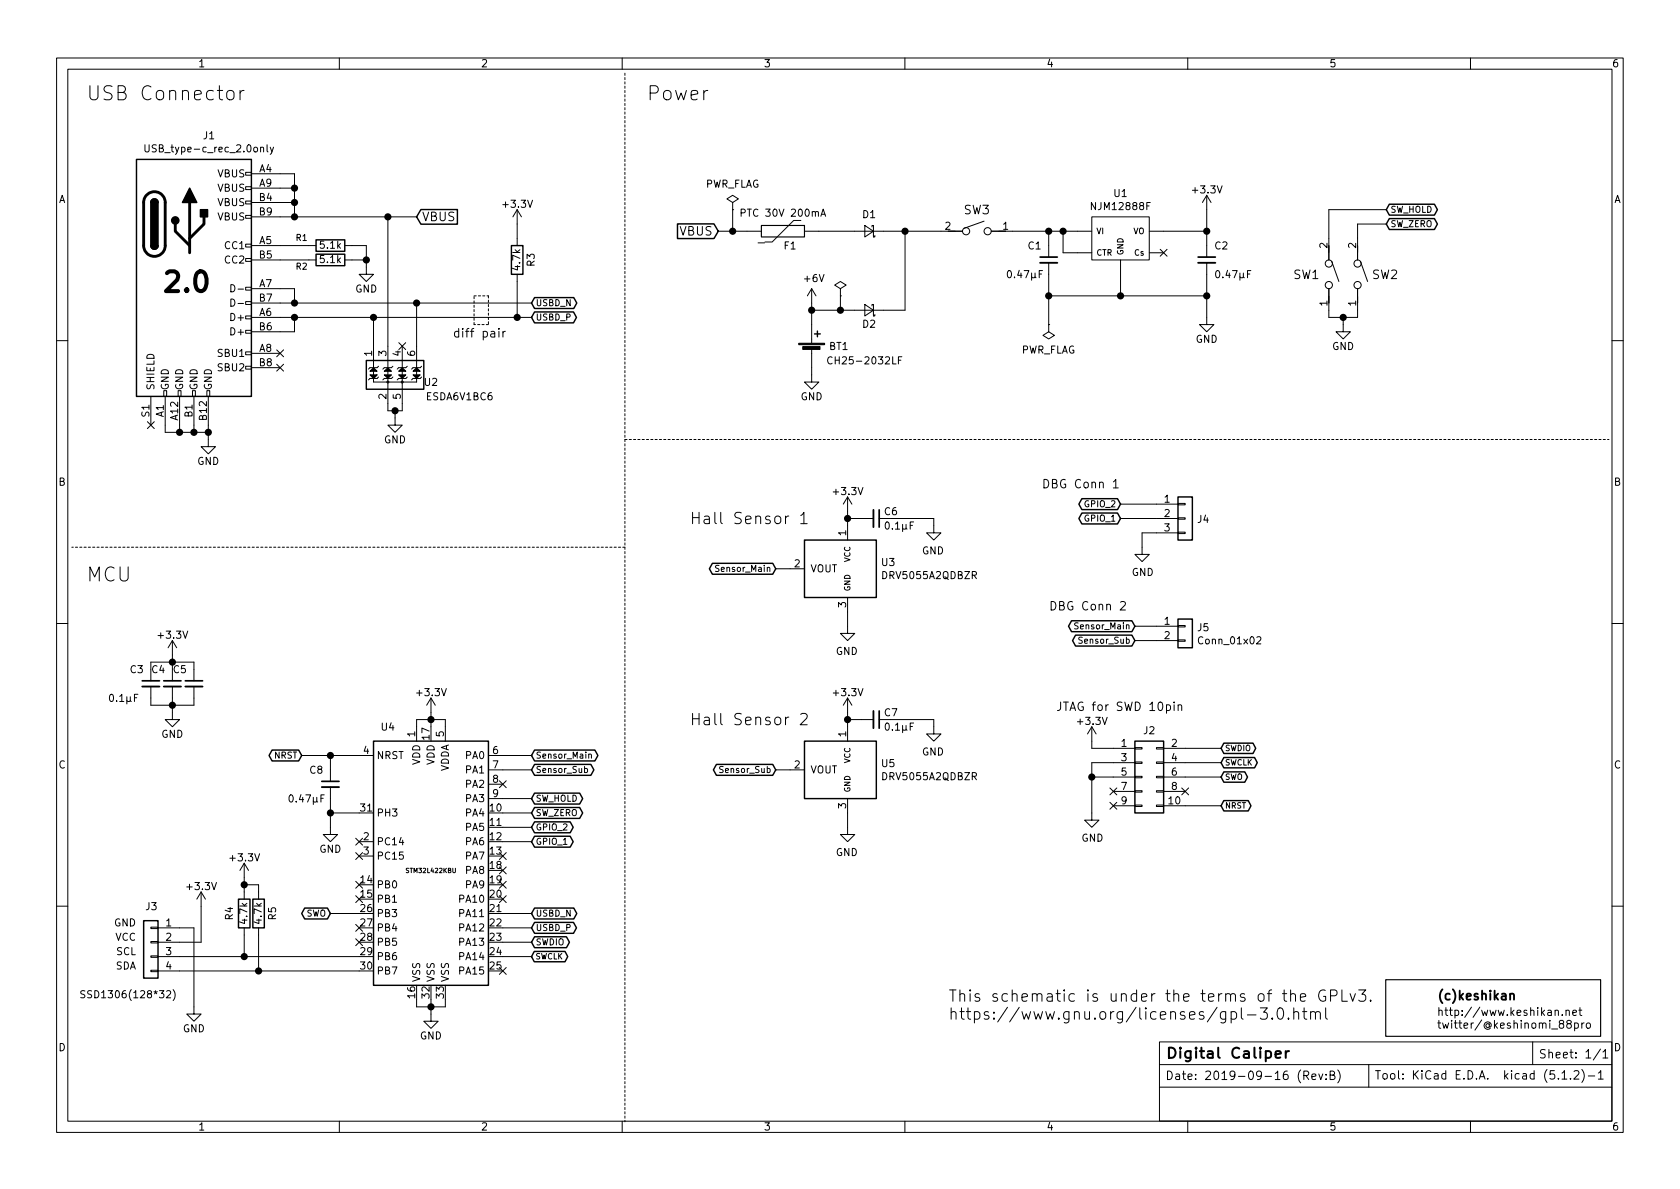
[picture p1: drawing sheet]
<svg xmlns="http://www.w3.org/2000/svg" width="297mm" height="210mm" viewBox="0 0 297 210" stroke-linecap="round" stroke-linejoin="round" font-family="sans-serif">
<g fill="none" stroke="#000" stroke-width=".18">
<path d="M10 10.3h277v189.9h-277zM12 12.2h273v186.1h-273zM40.3 16.1a.69 .69 0 0 1 1.1 .4v.7a.67 .67 0 0 1-.7 .5 .67 .67 0 0 1-.6-.5v-.7zM42.4 16v1.6M43.2 16a.63 .63 0 0 0-.8 .5M60 10.3v1.9M110 10.3v1.9M160 10.3v1.9M210 10.3v1.9M260 10.3v1.9M25.6 25.6v1l.3 .3 .3-.1 .2-.2v-1M43.4 38.1h1v.5h-1z"/>
<path d="M43.4 35.6h1v.5h-1zM43.4 33h1v.5h-1zM43.4 30.5h1v.5h-1zM44.4 30.7h7.7v7.6M44.4 33.3h7.7M44.4 35.8h7.7M44.4 38.3h29.3M47.2 25.6v1.1l.2 .2M47.8 26l.3 .9M48.4 26l-.4 1.2-.2 .1M68.6 38.3v34.3h2.5v-11.4M91.4 37.1l-.7 1.2"/>
<path d="M91.4 37.1v6.3M91.4 37.1l.8 1.2M129.5 35.8l1.1-.6-1.1-.7-1 .7 1 .6v1.3M129.5 37.1h.1M129.5 37.1v3.8M131 37.6h.6l.2-.2-.1-.3-.2-.1h-.5v1.2M141.6 39h-1.3l-3.8 3.8h-1.2M145.1 38.2l.4-1.2 .5 1.2M145.3 37.9h.5M152.9 39.9l1.5 1-1.5 1zM174 39.1l-3.6 1.3M193 38.3h10.2v7.7h-10.2z"/>
<path d="M213.4 34.5l-.8 1.3M213.4 34.5v11M213.4 34.5l.7 1.3M245.1 39.6h-5.1v6.4M245.1 37.1h-10.2v8.9M40.8 50.3a.64 .64 0 0 1 .7 .7 .64 .64 0 0 1-.7 .6zM40.8 52.9a.64 .64 0 0 1 .7 .6 .64 .64 0 0 1-.7 .6zM42.1 51.1h1M42.1 53.7h1M43.4 58.4h1v.5h-1zM43.4 55.9h1v.5h-1zM43.4 53.3h1v.5h-1z"/>
<path d="M43.4 50.8h1v.5h-1zM43.4 45.7h1v.5h-1zM43.4 43.2h1v.5h-1zM44.4 43.4h11.5M44.4 56.1h49.6M44.4 51h7.7v2.6M44.4 46h11.5M44.4 53.6h49.6M52.1 56.1v2.6h-7.7M61 43.4h3.8v5.1h1.2l-1.2 1.3-1.3-1.3h1.3M61 46h3.8M73.7 53.6v14h-7.7v-11.5"/>
<path d="M88.2 58.1v.1M88.2 58.6v1M88.9 58.6v1M89.4 58.6l-.5 .3M91.4 48.5v7.6M127 40.9h7.6M142.2 40.9h28M143.5 51l-.8 1.3M143.5 51v9.7M143.5 51l.8 1.3M148.6 51l1-.6-1-.6-1 .6 1 .6v1.3M148.6 52.3h.1"/>
<path d="M148.6 52.3v2.6M152.9 53.8l1.5 1.1-1.5 1zM154.2 40.1v-.2h.2v2h.3v-.2M154.2 54.1v-.3h.2v2.1h.3v-.3M160 40.9v14h-16.5M175.3 40.9h17.7M178.2 48l.2-.2a.67 .67 0 0 1 .5 .7 .67 .67 0 0 1-.5 .6l-.2-.2-.1-.3zM183.7 48.5h.4M184.3 47.8h-.6v1.3M185.4 57.4v1.3l1 .6-1 .6-1-.6 1-.6M185.4 57.4h.1M185.4 40.9v4.6"/>
<path d="M185.4 46.5v10.9M185.4 52.3h28M188 40.9v3.8h5M198.1 46v6.3M203.2 40.9h10.2M203.2 44.7h2.5M205.1 44.1l1.2 1.2M206.3 44.1l-1.2 1.2M213.4 46.5v10.9h1.2l-1.2 1.3-1.3-1.3h1.3M215.1 48l.1-.2a.67 .67 0 0 1 .5 .7 .67 .67 0 0 1-.5 .6l-.2-.2-.1-.3zM220.6 48.5h.4M221.2 47.8h-.6v1.3"/>
<path d="M234.9 51v5.1h5.1v-5.1M235.5 46.2l1.2 3.6M237.5 56.1v2.6h1.3l-1.3 1.2-1.3-1.2h1.3M240.5 46.2l1.3 3.6M10 60.2h2M26.1 74.6l1.2 1.2M26.7 70.1v5.1M27.3 74.6l-1.2 1.2M29 69.1h.5v1h-.5zM29.2 70.1v6.3h7.6M31.5 69.1h.5v1h-.5zM31.7 70.1v6.3"/>
<path d="M34 69.1h.5v1h-.5zM34.3 70.1v6.3M36.6 69.1h.5v1h-.5zM36.8 70.1v8.9h1.3l-1.3 1.3-1.2-1.3h1.2M43.4 64.8h1v.5h-1zM43.4 62.2h1v.5h-1zM44.4 62.5h5.1M44.4 65h5.1M48.9 61.9l1.2 1.2M48.9 64.4l1.2 1.2M50.1 61.9l-1.2 1.2M50.1 64.4l-1.2 1.2"/>
<path d="M66.7 66.3l-.7 .6M66.9 64.8l-.2 .2h-1.3l-.2 .3M66.9 66.7l-.2 .2h-1.3l-.2 .3M69.5 64.8l-.3 .2h-1.3l-.2 .3M69.5 66.7l-.3 .2h-1.3l-.2 .3M69.8 72.6v2.6h1.3l-1.3 1.2-1.2-1.2h1.2M70.5 60.6l1.2 1.2M71.7 60.6l-1.2 1.2M72 64.8l-.2 .2h-1.3l-.3 .3M72 66.7l-.2 .2h-1.3l-.3 .3M74.5 64.8l-.2 .2h-1.3l-.2 .3M74.5 66.7l-.2 .2h-1.3l-.2 .3"/>
<path d="M143.5 61.7v5.9h1.3l-1.3 1.2-1.3-1.2h1.3M147.1 63.2a.6 .6 0 0 0-.8 .4 .6 .6 0 0 0 .6 .8l.2-.2M158.9 63.7h.4M159.5 63.1h-.6v1.3M285 60.2h2M139.5 91.3l-.4 .1-.2 .2M141.6 91.2l.5-.6v2M141.6 92.6h1.1M149.9 87.9v7.6M149.9 87.9l-.8 1.2M149.9 87.9l.7 1.2M149.9 91.7h4.5"/>
<path d="M155.4 91.7h9.7v2.5h-1.3l1.3 1.3 1.3-1.3h-1.3M156.6 92.4l.2-.1a.69 .69 0 0 1 .4 .6 .69 .69 0 0 1-.4 .7l-.2-.3-.1-.2zM161.5 92.3h-.6v1.3M196.8 85.2l.5-.4v1.5M196.8 86.3h.9M198.1 91.7h10.2M198.1 89.1h10.2M208.3 94.1h1.2v.3h-1.2zM208.3 91.6h1.2v.2h-1.2zM208.3 89h1.2v.3h-1.2zM208.3 94.2h-6.4v3.8h1.3l-1.3 1.3-1.2-1.3h1.2M10 110.3h2"/>
<path d="M30.5 113.3v7.1M30.5 113.3l-.8 1.2M30.5 113.3l.7 1.2M127.1 100h-.4l-.2 .2 .1 .2 .5 .3v.3h-.6M137.2 100.6h5M149.9 105.7v6.3h-1.3l1.3 1.3 1.2-1.3h-1.2M190.6 110.2l-.4-.1-.2 .2 .1 .3 .5 .2v.3l-.6 .1M198.1 106.5l.6-.1 .2 .1 .1 .3-1 1.1h1M200.7 110.7h7.6M200.7 113.3h7.6M208.3 113.2h1.2v.2h-1.2zM208.3 110.6h1.2v.3h-1.2z"/>
<path d="M222.2 112.7l.5-.1 .2 .3v.3l-.8 .7h.8M285 110.3h2M19.5 122.9l.2-.1a.69 .69 0 0 1 .4 .6 .69 .69 0 0 1-.4 .6l-.3-.2v-.2zM24.4 122.8h-.6v1.2M26.7 120.4v-3.3h7.6v3.3M26.7 121.4v3.3h7.6v-3.3M30.5 121.4v5.8h1.2l-1.2 1.3-1.3-1.3h1.3M53.3 133.6h12.7M58.4 139.2v8.4h1.3l-1.3 1.2-1.3-1.2h1.3M58.4 133.6v4.6M73.7 131.1v-3.9h5v3.9M76.2 123.4l-.8 1.3"/>
<path d="M76.2 123.4v5.1M76.2 123.4l.8 1.3M86.4 133.6h7.6M86.4 136.1h7.6M86.4 138.7h2.5M88.3 138.1l1.2 1.2M89.5 138.1l-1.2 1.2M103.4 135.9h.3l.2 .2-.1 .5h-.4M104.1 133.4h.4l.1 .7M104.1 133.3v.8M137.2 136.1h5M141.6 126.3l.3-.1h.4l.3 .1 .1 .4-.1 .3-1.1 1.2h1.2"/>
<path d="M149.9 123.4v7.7M149.9 127.2h4.5M149.9 123.4l-.8 1.3M149.9 123.4l.7 1.3M155.4 127.2h9.7v2.6h-1.3l1.3 1.3 1.3-1.3h-1.3M156.6 128l.2-.1a.69 .69 0 0 1 .4 .6 .69 .69 0 0 1-.4 .6l-.2-.2-.1-.3zM161.5 127.9h-.6v1.2M193 128.5v3.8h7.7M193 137.4h7.7M193 128.5l.8 1.3M193 128.5l-.7 1.3M196.2 139.3l1.3 1.3"/>
<path d="M196.8 139.9h3.9M197.5 139.3l-1.3 1.3M200.7 139.8h1.2v.3h-1.2zM200.7 137.3h1.2v.2h-1.2zM200.7 134.7h1.2v.3h-1.2zM200.7 132.2h1.2v.3h-1.2zM200.7 134.9h-7.7v10.1h1.3l-1.3 1.3-1.2-1.3h1.2M204.5 139.8h1.2v.3h-1.2zM204.5 137.3h1.2v.2h-1.2zM204.5 134.7h1.2v.3h-1.2zM204.5 132.2h1.2v.3h-1.2zM205.7 134.9h10.2"/>
<path d="M205.7 137.4h10.2M205.7 132.3h10.2M205.7 139.9h3.8M206.2 124.7l.5-.1 .3 .3v.4l-.2 .3h-.6M207.6 124.1v.2M207.6 124.6v1M208.3 124.8l.2-.2 .4 .1v.9M208.3 124.6v1M208.9 139.3l1.3 1.3M210.2 139.3l-1.3 1.3M35.6 157.7v8.9h-7.7M35.6 157.7l-.8 1.3"/>
<path d="M35.6 157.7l.7 1.3M43.2 152.6v6.4M43.2 156.5h2.5v2.5M43.2 152.6l-.8 1.3M43.2 152.6l.7 1.3M51.3 140.6h.1a.67 .67 0 0 1 .5 .6 .67 .67 0 0 1-.5 .6 .83 .83 0 0 1-.1-1.2zM56.7 141.2h.4M57.3 140.6h-.6v1.2M58.4 143.8h5.1M62.9 148.2l1.2 1.2M62.9 150.8l1.2 1.2M62.9 155.8l1.2 1.3"/>
<path d="M62.9 158.4l1.2 1.2M63.5 148.8h2.5M63.5 151.4h2.5M64.1 148.2l-1.2 1.2M64.1 150.8l-1.2 1.2M64.1 155.8l-1.2 1.3M64.1 158.4l-1.2 1.2M86.4 141.2h7.6M88.3 158.4l1.2 1.2M88.3 155.8l1.2 1.3M88.3 153.3l1.2 1.2M88.3 150.8l1.2 1.2"/>
<path d="M88.9 148.8h5.1M88.9 143.8h5.1M88.9 146.3h5.1M89.5 158.4l-1.2 1.2M89.5 155.8l-1.2 1.3M89.5 153.3l-1.2 1.2M89.5 150.8l-1.2 1.2M149.9 141.2v6.4h-1.3l1.3 1.2 1.2-1.2h-1.2M196.2 141.9l1.3 1.2M196.8 142.5h3.9M197.5 141.9l-1.3 1.2M200.7 142.4h1.2v.2h-1.2z"/>
<path d="M204.5 142.4h1.2v.2h-1.2zM205.7 142.5h10.2M10 160.2h2M26.7 171.6h1.2v.2h-1.2zM26.7 169h1.2v.3h-1.2zM26.7 166.5h1.2v.2h-1.2zM26.7 164h1.2v.2h-1.2zM27.9 164.1h6.4v15.2h1.3l-1.3 1.3-1.3-1.3h1.3M27.9 169.2h35.6M27.9 171.7h35.6M28.2 175.2h.8l-.5 .5 .4 .1 .1 .4-.3 .2-.5-.1M29.5 175.3l.4-.1 .3 .3-.1 .2-.7 .7h.8"/>
<path d="M30.6 175a1.47 1.47 0 0 1 0 1.9M43.2 164.1v5.1M45.7 164.1v7.6M58.4 161.5h5.1M62.9 163.5l1.2 1.2M62.9 166l1.2 1.2M64.1 163.5l-1.2 1.2M64.1 166l-1.2 1.2M73.7 176.8v1.2h5v-1.2M76.2 176.8v3.8h1.3l-1.3 1.3-1.3-1.3h1.3M88.3 171.1l1.2 1.2M88.9 164.1h5.1"/>
<path d="M88.9 166.6h5.1M88.9 169.2h5.1M88.9 161.5h5.1M89.5 171.1l-1.2 1.2M219.5 178.2v1.7l.3 .3M220.5 179.5h1.6M222.8 178.2h1.3l-.7 .8a.53 .53 0 0 1 .7 .4v.5l-.2 .2-.8 .1-.3-.2M226 178.4a.49 .49 0 0 1 .5-.2 .49 .49 0 0 1 .3 .4 1.04 1.04 0 0 1-.5 1.6 1.25 1.25 0 0 1-.3-1.8zM228.2 175.9a.49 .49 0 0 1 .9 .1v1.1M228.2 175.1v2M228.8 179.1a.5 .5 0 0 1 .8 .1v1M228.8 178.2v2"/>
<path d="M229.9 176.4l1-.2-.1-.4-.6-.1-.3 .3 .1 1 .2 .1 .6-.1M230.3 178.9h.8M230.6 178.2v1.7l.1 .2 .4 .1M231.7 179.1a.52 .52 0 0 1 .8-.1l.1 1.2M231.7 178.9v1.3M232.6 179.2l.1-.2a.48 .48 0 0 1 .8 .2v1M234.3 175.2a.83 .83 0 0 0-.9 .1 .83 .83 0 0 0-.3 .9 .75 .75 0 0 0 .4 .8 .75 .75 0 0 0 .9-.1v-.7h-.4M234.4 178.2v1.7l.3 .3M235.3 176.1h.7a.54 .54 0 0 0 .4-.5 .54 .54 0 0 0-.4-.5h-.7v2M237.3 175.1v2h.9M238.7 175.7l.5 1.4 .4-1.4M240.2 175.1h1.3l-.7 .7a.59 .59 0 0 1 .7 .4v.5l-.4 .4h-.6l-.3-.2"/>
<path d="M242.3 176.9v.2l-.1-.1 .1-.1v.2M254.4 178.8l.2-.2 .3 .1 .1 .9M254.4 178.2v1.4M255.5 178.6h.5M255.7 178.2v1.2l.3 .2M256.3 178.6h.5M256.5 178.2v1.2l.3 .2M257.3 178.7l.4-.1 .2 .3v.5l-.2 .2-.4-.1M257.3 178.6v1.4M258.5 179.4v.2M258.5 178.7v.1M260.2 178.1l-1.2 1.8"/>
<path d="M261.6 178.1l-1.1 1.8M262 178.6l.3 1 .2-.7 .3 .7 .2-1M263.4 178.6l.3 1 .3-.7 .2 .7 .3-1M264.9 178.6l.3 1 .2-.7 .3 .7 .3-1M266.5 179.4v.2M267.2 178.2v1.4M267.3 179l.4 .6M267.7 178.6l-.5 .6M268.2 179.1l.7-.1-.1-.3-.4-.1-.2 .2 .1 .7h.5M270 178.7l-.4-.1-.2 .2 .1 .2 .5 .2v.3h-.6M270.6 178.8l.1-.1a.32 .32 0 0 1 .5 .1v.8M270.6 178.2v1.4"/>
<path d="M271.9 178.2v.1M271.9 178.6v1M272.6 178.2v1.4M272.7 179l.4 .6M273.1 178.6l-.5 .6M273.7 178.7h.5l.1 .9M274.3 179h-.5l-.2 .2 .2 .4 .5-.1M275 178.8l.2-.2 .3 .1v.9M275 178.6v1M276.2 179.4v.2M276.9 178.8l.2-.2 .3 .1 .1 .9M276.9 178.6v1"/>
<path d="M278.1 179.1l.6-.1v-.3l-.4-.1-.2 .2 .1 .7h.5M279.1 178.6h.6M279.3 178.2v1.2l.4 .2M285 160.2h2M60 198.3v1.9M110 198.3v1.9M160 198.3v1.9M205 184.2h80v14h-80zM205 188.3h80M205 192.2h80M210 198.3v1.9M224.9 180l.1 .1-.1 .1-.1-.1 .1-.1v.2"/>
<path d="M227.8 180l.1 .1-.1 .1-.1-.1 .1-.1v.2M230.5 190.2l.7-.1 .2-.2-.1-.3-.2-.2h-.6v1.5M230.9 190.2l.5 .7M232 190.4l.7-.1-.1-.3-.4-.1-.2 .2v.7h.6M233.2 189.9l.3 1 .4-1M234.5 190.8v.1M234.5 190v.1M235.2 190.1l.7-.1 .1-.3-.2-.2-.6-.1v1.5h.5l.3-.3a.41 .41 0 0 0-.3-.5M236.5 189.2a1.71 1.71 0 0 1 0 2.3M242 188.3v3.9M254.2 180.9h.5M254.4 180.4v1.2l.3 .2"/>
<path d="M255.1 180.9l.2 .9 .3-.6 .3 .6 .2-.9M256.7 180.4v.2M256.7 180.9v.9M257.1 180.9h.6M257.3 180.4v1.2l.4 .2M257.9 180.9h.5M258.1 180.4v1.2l.3 .2M258.9 181.4l.6-.2v-.2l-.4-.1-.2 .2v.7h.6M260 198.3v1.9M260.1 180.9v.9M260.5 180.9l-.3 .1-.1 .2M262 180.4l-1.2 1.8"/>
<path d="M263.3 181.2a.34 .34 0 0 0-.5-.1 .34 .34 0 0 0 0 .5 .34 .34 0 0 0 .5 0M263.3 181v.6h.1a.58 .58 0 0 0-.1-.9 .58 .58 0 0 0-.8 .4 .65 .65 0 0 0 .2 .8 .65 .65 0 0 0 .8-.1M264.2 180.4v1.4M264.4 181.3l.4 .5M264.8 180.9l-.6 .5M265.3 181.4l.7-.2-.1-.2-.4-.1-.2 .2 .1 .7h.5M267 181l-.3-.1-.2 .2 .1 .2 .4 .1v.4h-.5M267.7 181l.2-.1 .3 .1 .1 .8M267.7 180.4v1.4M269 180.4v.2M269 180.9v.9M269.6 181l.2-.1 .4 .1v.8"/>
<path d="M269.6 180.9v.9M270.9 181l.2-.1 .4 .1v.7l-.2 .1-.4-.1zM271 184.2v4.1M272.2 181l.2-.1 .3 .1v.8M272.2 180.9v.9M272.7 181.1l.2-.2 .4 .1 .1 .8M274 180.4v.2M274 180.9v.9M274.3 182h1.1M275.5 190.7v.1M275.9 181l-.2-.1v-.3l.2-.2 .5 .2v.3l-.5 .1-.2 .3v.4l.2 .1 .5-.1 .1-.4-.3-.3M276.2 189.8l.4-.5v1.5"/>
<path d="M276.2 190.8h.8M277.3 181l-.3-.2 .3-.4 .4 .2 .1 .2-.1 .2a.49 .49 0 0 0-.6 .2 .49 .49 0 0 0 0 .6h.4l.2-.1 .1-.4-.3-.3M277.7 190.7v.1M278.3 189.5l.2-.2h.4l.3 .5-.9 1h.9M278.4 181l.4-.1 .3 .3-.1 .5-.2 .1h-.4M278.4 180.9v1.4M279.7 189.1a1.71 1.71 0 0 1 0 2.3M279.7 180.9v.9M280.1 180.9l-.4 .1v.2M280.5 181l.2-.1 .4 .1 .1 .6-.1 .2h-.4l-.2-.1zM280.8 190.3h1.2M282.6 189.8l.4-.5v1.5"/>
<path d="M282.6 190.8h.9M283 185.5l-1.3 1.9M283.4 186l.4-.4v1.5M283.4 187.1h.9"/>
<circle cx="170.8" cy="40.9" r=".63"/>
<circle cx="174.6" cy="40.9" r=".63"/>
<circle cx="234.9" cy="50.4" r=".63"/>
<circle cx="234.9" cy="46.6" r=".63"/>
<circle cx="240" cy="50.4" r=".63"/>
<circle cx="240" cy="46.6" r=".63"/>
<circle cx="68.6" cy="67.6" r=".18"/>
<circle cx="71.1" cy="67.6" r=".18"/>
</g>
<path d="M134.6 39.9h7.6v2h-7.6zM245 173.2h38v10.1h-38z" fill="none" stroke="#000" stroke-width=".2"/>
<path d="M183.9 46.5h3M211.8 46.5h3.1M154.4 90.2v3M25.1 121.4h3.1M29 121.4h3M32.8 121.4h3M56.9 139.2h3M154.4 125.7v3.1M267 175.9l.2-.2 .4 .1 .1 1M267 175.7v1.1" fill="none" stroke="#000" stroke-width=".33"/>
<path d="M225.5 186.5l1-.2-.1-.4h-.6l-.3 .2 .1 .9h.8M227.3 185.9v1.2M227.9 185.9h-.4l-.2 .3" fill="none" stroke="#000" stroke-width=".36"/>
<g fill="none" stroke="#000" stroke-width=".25">
<path d="M24.1 28.2h20.3v41.9h-20.3zM26.7 35.8a.63 .63 0 0 1 .6-.6 .63 .63 0 0 1 .6 .6M74.4 37.1h6.5v2.5h-6.5l-.7-1.3zM119.8 39.6h6.4l.8 1.3-.8 1.3h-6.4zM245.6 36.1h8l.6 1-.6 .9h-8l-.5-.9zM245.6 38.7h8l.6 .9-.6 1h-8l-.5-1zM26.7 43.4a.63 .63 0 0 0 .6 .7 .63 .63 0 0 0 .6-.7M55.9 45h5.1v2h-5.1zM55.9 42.4h5.1v2h-5.1zM90.4 43.4h2.1v5.1h-2.1zM94.5 52.6h6.9l.6 1-.6 1h-6.9l-.5-1zM94.5 55.2h6.9l.5 .9-.5 1h-6.9l-.5-1z"/>
<path d="M144 59h1M144.5 58.5v1.1M64.8 63.7h10.1v5.1h-10.1zM126 99.6h10.6l.6 1-.6 .9h-10.6l-.6-.9zM142.2 95.5h12.7v10.2h-12.7zM191.3 90.7h6.3l.5 1-.5 1h-6.3l-.5-1zM191.3 88.2h6.3l.5 .9-.5 1h-6.3l-.5-1zM208.3 87.9h2.5v7.6h-2.5zM189.5 109.8h10.6l.6 .9-.6 1h-10.6l-.6-1zM190.2 112.3h9.9l.6 1-.6 .9h-9.9l-.6-.9zM208.3 109.5h2.5v5h-2.5zM48.1 132.6h4.7l.5 1-.5 1h-4.7l-.5-1z"/>
<path d="M66 131.1h20.4v43.1h-20.4zM94.5 132.6h10.7l.5 1-.5 1h-10.7l-.5-1zM94.5 135.2h10l.5 .9-.5 1h-10l-.5-1zM126.7 135.2h9.9l.6 .9-.6 1h-9.9l-.6-1zM142.2 131.1h12.7v10.1h-12.7zM200.7 131.1h5v12.7h-5zM216.4 134h5.4l.5 .9-.5 .9h-5.4l-.5-.9zM216.4 131.4h5.1l.5 .9-.5 .9h-5.1l-.5-.9zM216.4 136.5h3.7l.5 .9-.5 .9h-3.7l-.5-.9zM42.2 159h2v5.1h-2zM44.7 159h2v5.1h-2zM94.5 140.3h8l.5 .9-.5 1h-8l-.5-1z"/>
<path d="M94.5 142.8h8l.5 1-.5 .9h-8l-.5-.9zM94.5 147.9h6.3l.5 .9-.5 1h-6.3l-.5-1zM94.5 145.3h6.3l.5 1-.5 1h-6.3l-.5-1zM216.4 141.6h4.3l.5 .9-.5 .9h-4.3l-.5-.9zM25.4 162.8h2.5v10.2h-2.5zM53.9 160.6h4l.5 .9-.5 1h-4l-.6-1zM94.5 168.2h5.4l.5 1-.5 .9h-5.4l-.5-.9zM94.5 165.7h5.7l.5 .9-.5 1h-5.7l-.5-1zM94.5 160.6h6.9l.6 .9-.6 1h-6.9l-.5-1zM94.5 163.1h6.9l.5 1-.5 .9h-6.9l-.5-.9z"/>
</g>
<g fill="#000" stroke="#000" stroke-width=".25">
<path d="M26.8 35.4a.63 .63 0 0 1 .8-.2 .63 .63 0 0 1 .3 .6h-1.2zM33.5 33.3l1.3 2.5h-2.5zM35.4 37.1h1.3v1.2h-1.3zM26.7 43.4h1.2a.63 .63 0 0 1-.6 .7 .63 .63 0 0 1-.6-.7zM26.7 35.8h1.2v7.6h-1.2z"/>
<circle cx="31" cy="39" r=".63"/>
<circle cx="52.1" cy="33.3" r=".51"/>
<circle cx="52.1" cy="35.8" r=".51"/>
<circle cx="52.1" cy="38.3" r=".51"/>
<circle cx="68.6" cy="38.3" r=".51"/>
<circle cx="52.1" cy="53.6" r=".51"/>
<circle cx="52.1" cy="56.1" r=".51"/>
<circle cx="64.8" cy="46" r=".51"/>
<circle cx="66" cy="56.1" r=".51"/>
<circle cx="73.7" cy="53.6" r=".51"/>
<circle cx="91.4" cy="56.1" r=".51"/>
<circle cx="129.5" cy="40.9" r=".51"/>
<circle cx="143.5" cy="54.9" r=".51"/>
<circle cx="148.6" cy="54.9" r=".51"/>
<circle cx="160" cy="40.9" r=".51"/>
<circle cx="185.4" cy="52.3" r=".51"/>
<circle cx="185.4" cy="40.9" r=".51"/>
<circle cx="188" cy="40.9" r=".51"/>
<circle cx="198.1" cy="52.3" r=".51"/>
<circle cx="213.4" cy="52.3" r=".51"/>
<circle cx="213.4" cy="40.9" r=".51"/>
<circle cx="237.5" cy="56.1" r=".51"/>
<circle cx="31.8" cy="76.4" r=".51"/>
<circle cx="34.3" cy="76.4" r=".51"/>
<circle cx="36.8" cy="76.4" r=".51"/>
<circle cx="69.9" cy="72.6" r=".51"/>
<circle cx="149.9" cy="91.7" r=".51"/>
<circle cx="30.5" cy="117.1" r=".51"/>
<circle cx="30.5" cy="124.7" r=".51"/>
<circle cx="58.4" cy="133.6" r=".51"/>
<circle cx="76.2" cy="127.2" r=".51"/>
<circle cx="149.9" cy="127.2" r=".51"/>
<circle cx="193" cy="137.4" r=".51"/>
<circle cx="43.2" cy="156.5" r=".51"/>
<circle cx="58.4" cy="143.8" r=".51"/>
<circle cx="43.2" cy="169.2" r=".51"/>
<circle cx="45.7" cy="171.7" r=".51"/>
<circle cx="76.2" cy="178" r=".51"/>
</g>
<path d="M183.9 45.5h3M211.8 45.5h3.1M155.4 90.2v3M25.1 120.4h3.1M29 120.4h3M32.8 120.4h3M56.9 138.2h3M155.4 125.7v3.1" fill="none" stroke="#000" stroke-width=".3"/>
<path d="M110.5 12.9v185.5M83.8 52.3h2.6M83.8 57.4v-5.1M86.4 52.3v5.1M110.5 77.7h174M110.5 96.8h-97.8" fill="none" stroke="#000" stroke-width=".18" stroke-dasharray=".4 .4"/>
<path d="M25.8 34.6a1.9 1.9 0 0 1 2.2-.6 1.9 1.9 0 0 1 1.2 1.8v7.6a1.9 1.9 0 0 1-1.9 1.9 1.9 1.9 0 0 1-1.9-1.9v-7.7l.1-.6zM31 39.6v1.3l2.5 2.5M33.5 35.8v8.9M36.1 38.3v1.3l-2.6 2.6" fill="none" stroke="#000" stroke-width=".51"/>
<path d="M65.4 65.7l.6-.7 .7 .7zM65.4 66.3h1.3l-.7 .6zM68.6 65l.6 .7h-1.3zM67.9 66.3h1.3l-.6 .6zM70.5 66.3h1.3l-.7 .6zM70.5 65.7l.6-.7 .7 .7zM73 65.7l.7-.7 .6 .7zM73 66.3h1.3l-.6 .6zM141.2 60.7h4.6v.3h-4.6zM141.9 61.3h3.1v.5h-3.1z" fill="#000" stroke="#000" stroke-width=".18"/>
<text font-size="4.9" x="29.6" y="51.7">2.0</text>
<g font-size="3.5">
<text x="15.2" y="17.8">USB Connector</text>
<text x="114.3" y="17.8">Power</text>
<text x="15.2" y="102.9">MCU</text>
</g>
<g font-size="2.8">
<text x="121.9" y="92.7">Hall Sensor 1</text>
<text x="121.9" y="128.3">Hall Sensor 2</text>
<text x="167.6" y="177.2">This schematic is under the terms of the GPLv3.</text>
<text x="167.6" y="180.3">https://www.gnu.org/licenses/gpl-3.0.html</text>
</g>
<text font-size="2.5" x="206" y="187.2">Digital Caliper</text>
<text font-size="2.2" x="254" y="176.9">(c)keshikan</text>
<g font-size="2.1">
<text x="74.6" y="39.1">VBUS</text>
<text x="120.2" y="41.7">VBUS</text>
<text x="170.4" y="37.9">SW3</text>
<text x="134.3" y="43.6">-</text>
<text x="228.7" y="49.3">SW1</text>
<text x="242.6" y="49.3">SW2</text>
<text x="80" y="59.7">diff pair</text>
<text x="184.1" y="86.4">DBG Conn 1</text>
<text x="185.4" y="107.9">DBG Conn 2</text>
<text x="186.7" y="125.7">JTAG for SWD 10pin</text>
<text x="206" y="191">Date: 2019-09-16 (Rev:B)</text>
<text x="243" y="190.9">Tool: KiCad E.D.A. kicad (5.1.2)-1</text>
<text x="272" y="187.2">Sheet: 1/1</text>
</g>
<g font-size="1.8">
<text x="35" y="11.9">1</text>
<text x="85" y="11.9">2</text>
<text x="135" y="11.9">3</text>
<text x="185" y="11.9">4</text>
<text x="235" y="11.9">5</text>
<text x="285" y="11.9">6</text>
<text x="26.6" y="26.9">USB_type-c_rec_2.0only</text>
<text x="36" y="24.6">J1</text>
<text x="10.4" y="35.9">A</text>
<text x="38.5" y="31.4">VBUS</text>
<text x="38.5" y="33.9">VBUS</text>
<text x="45.9" y="30.5">A4</text>
<text x="45.9" y="33">A9</text>
<text x="45.9" y="35.6">B4</text>
<text x="124.6" y="33.2">PWR_FLAG</text>
<text x="197" y="34.8">U1</text>
<text x="211" y="34.2">+3.3V</text>
<text x="285.4" y="35.9">A</text>
<text x="38.5" y="36.4">VBUS</text>
<text x="38.5" y="39">VBUS</text>
<text x="45.9" y="38.1">B9</text>
<text x="89.1" y="36.7">+3.3V</text>
<text x="131.7" y="38.3">PTC 30V 200mA</text>
<text x="152.6" y="38.6">D1</text>
<text x="167.1" y="40.6">2</text>
<text x="177.3" y="40.6">1</text>
<text x="193.3" y="37.2">NJM12888F</text>
<text x="39.9" y="44.1">CC1</text>
<text x="39.9" y="46.6">CC2</text>
<text x="45.9" y="43.2">A5</text>
<text x="45.9" y="45.7">B5</text>
<text x="56.7" y="46.5">5.1k</text>
<text x="56.7" y="44">5.1k</text>
<text x="92" y="47.7" transform="rotate(-90 92 47.7)">4.7k</text>
<text x="94.5" y="47.1" transform="rotate(-90 94.5 47.1)">R3</text>
<text x="138.7" y="44.1">F1</text>
<text x="181.8" y="44.1">C1</text>
<text x="214.8" y="44.1">C2</text>
<text x="234.7" y="43.9" transform="rotate(-90 234.7 43.9)">2</text>
<text x="239.8" y="43.9" transform="rotate(-90 239.8 43.9)">2</text>
<text x="45.9" y="50.8">A7</text>
<text x="45.9" y="53.3">B7</text>
<text x="62.8" y="51.7">GND</text>
<text x="142.3" y="49.9">+6V</text>
<text x="178.9" y="49.2">0.47F</text>
<text x="215.8" y="49.2">0.47F</text>
<text x="41.1" y="56.8">D+</text>
<text x="41.1" y="59.3">D+</text>
<text x="45.9" y="55.9">A6</text>
<text x="45.9" y="58.4">B6</text>
<text x="152.6" y="58">D2</text>
<text x="234.7" y="54.1" transform="rotate(-90 234.7 54.1)">1</text>
<text x="239.8" y="54.1" transform="rotate(-90 239.8 54.1)">1</text>
<text x="38.7" y="63.1">SBU1</text>
<text x="38.7" y="65.7">SBU2</text>
<text x="45.9" y="62.2">A8</text>
<text x="45.9" y="64.8">B8</text>
<text x="65.8" y="63" transform="rotate(-90 65.8 63)">1</text>
<text x="68.3" y="63" transform="rotate(-90 68.3 63)">3</text>
<text x="70.9" y="63" transform="rotate(-90 70.9 63)">4</text>
<text x="73.4" y="63" transform="rotate(-90 73.4 63)">6</text>
<text x="146.6" y="61.9">BT1</text>
<text x="147.3" y="64.4">CH25-2032LF</text>
<text x="180.4" y="62.5">PWR_FLAG</text>
<text x="211.4" y="60.6">GND</text>
<text x="235.5" y="61.9">GND</text>
<text x="27.3" y="69.1" transform="rotate(-90 27.3 69.1)">SHIELD</text>
<text x="29.8" y="69.1" transform="rotate(-90 29.8 69.1)">GND</text>
<text x="32.4" y="69.1" transform="rotate(-90 32.4 69.1)">GND</text>
<text x="34.9" y="69.1" transform="rotate(-90 34.9 69.1)">GND</text>
<text x="37.5" y="69.1" transform="rotate(-90 37.5 69.1)">GND</text>
<text x="68.3" y="70.6" transform="rotate(-90 68.3 70.6)">2</text>
<text x="70.9" y="70.6" transform="rotate(-90 70.9 70.6)">5</text>
<text x="75.1" y="68.2">U2</text>
<text x="75.5" y="70.8">ESDA6V1BC6</text>
<text x="141.6" y="70.8">GND</text>
<text x="26.4" y="73.7" transform="rotate(-90 26.4 73.7)">S1</text>
<text x="29" y="73.8" transform="rotate(-90 29 73.8)">A1</text>
<text x="31.5" y="74.3" transform="rotate(-90 31.5 74.3)">A12</text>
<text x="34" y="73.8" transform="rotate(-90 34 73.8)">B1</text>
<text x="36.6" y="74.3" transform="rotate(-90 36.6 74.3)">B12</text>
<text x="34.9" y="82.2">GND</text>
<text x="67.9" y="78.4">GND</text>
<text x="10.4" y="85.9">B</text>
<text x="147.5" y="87.5">+3.3V</text>
<text x="205.9" y="88.9">1</text>
<text x="285.4" y="85.9">B</text>
<text x="149.6" y="94.7" transform="rotate(-90 149.6 94.7)">1</text>
<text x="156.4" y="91.1">C6</text>
<text x="157.3" y="93.6">0.1F</text>
<text x="205.9" y="91.4">2</text>
<text x="205.9" y="94">3</text>
<text x="211.8" y="92.5">J4</text>
<text x="140.5" y="100.3">2</text>
<text x="143.3" y="101.2">VOUT</text>
<text x="155.9" y="100.1">U3</text>
<text x="163" y="98">GND</text>
<text x="200.1" y="101.8">GND</text>
<text x="149.6" y="107.4" transform="rotate(-90 149.6 107.4)">3</text>
<text x="156.2" y="102.4">DRV5055A2QDBZR</text>
<text x="28.1" y="112.9">+3.3V</text>
<text x="205.9" y="110.5">1</text>
<text x="205.9" y="113">2</text>
<text x="211.8" y="111.6">J5</text>
<text x="212.2" y="113.9">Conn_01x02</text>
<text x="23.1" y="119">C3</text>
<text x="26.9" y="119">C4</text>
<text x="30.7" y="119">C5</text>
<text x="147.8" y="115.8">GND</text>
<text x="20.1" y="124.1">0.1F</text>
<text x="73.9" y="123.1">+3.3V</text>
<text x="147.5" y="123.1">+3.3V</text>
<text x="28.5" y="130.5">GND</text>
<text x="67.5" y="129.2">U4</text>
<text x="73.4" y="130.3" transform="rotate(-90 73.4 130.3)">1</text>
<text x="75.9" y="130.8" transform="rotate(-90 75.9 130.8)">17</text>
<text x="78.5" y="130.3" transform="rotate(-90 78.5 130.3)">5</text>
<text x="149.6" y="130.3" transform="rotate(-90 149.6 130.3)">1</text>
<text x="156.4" y="126.7">C7</text>
<text x="157.3" y="129.2">0.1F</text>
<text x="190.7" y="128.2">+3.3V</text>
<text x="202.2" y="129.8">J2</text>
<text x="10.4" y="135.9">C</text>
<text x="54.8" y="136.8">C8</text>
<text x="64.3" y="133.3">4</text>
<text x="66.5" y="134.2">NRST</text>
<text x="74.3" y="135.3" transform="rotate(-90 74.3 135.3)">VDD</text>
<text x="76.8" y="135.3" transform="rotate(-90 76.8 135.3)">VDD</text>
<text x="79.4" y="136.6" transform="rotate(-90 79.4 136.6)">VDDA</text>
<text x="82.4" y="134.2">PA0</text>
<text x="82.4" y="136.8">PA1</text>
<text x="87.1" y="133.3">6</text>
<text x="87.1" y="135.9">7</text>
<text x="140.5" y="135.9">2</text>
<text x="143.3" y="136.8">VOUT</text>
<text x="155.9" y="135.7">U5</text>
<text x="156.2" y="138">DRV5055A2QDBZR</text>
<text x="163" y="133.6">GND</text>
<text x="198.3" y="132.1">1</text>
<text x="198.3" y="134.6">3</text>
<text x="198.3" y="137.2">5</text>
<text x="207.2" y="132.1">2</text>
<text x="207.2" y="134.6">4</text>
<text x="207.2" y="137.2">6</text>
<text x="285.4" y="135.9">C</text>
<text x="51.9" y="141.9">0.47F</text>
<text x="63.8" y="143.5">31</text>
<text x="82.4" y="139.3">PA2</text>
<text x="82.4" y="141.9">PA3</text>
<text x="86.7" y="143.5">10</text>
<text x="87.1" y="138.4">8</text>
<text x="87.1" y="141">9</text>
<text x="149.6" y="143" transform="rotate(-90 149.6 143)">3</text>
<text x="198.3" y="139.7">7</text>
<text x="198.3" y="142.2">9</text>
<text x="206.7" y="142.2">10</text>
<text x="207.2" y="139.7">8</text>
<text x="64.3" y="148.6">2</text>
<text x="66.5" y="149.5">PC14</text>
<text x="66.5" y="144.4">PH3</text>
<text x="82.4" y="144.4">PA4</text>
<text x="82.4" y="146.9">PA5</text>
<text x="82.4" y="149.5">PA6</text>
<text x="86.7" y="146">11</text>
<text x="86.7" y="148.6">12</text>
<text x="191.2" y="148.8">GND</text>
<text x="40.8" y="152.3">+3.3V</text>
<text x="56.5" y="150.8">GND</text>
<text x="64.3" y="151.1">3</text>
<text x="66.5" y="152">PC15</text>
<text x="82.4" y="152">PA7</text>
<text x="82.4" y="154.6">PA8</text>
<text x="86.7" y="151.1">13</text>
<text x="86.7" y="153.7">18</text>
<text x="147.8" y="151.4">GND</text>
<text x="25.8" y="161">J3</text>
<text x="33.2" y="157.4">+3.3V</text>
<text x="63.8" y="156.2">14</text>
<text x="63.8" y="158.7">15</text>
<text x="63.8" y="161.3">26</text>
<text x="66.5" y="157.1">PB0</text>
<text x="66.5" y="159.6">PB1</text>
<text x="81.4" y="159.6">PA10</text>
<text x="82.4" y="157.1">PA9</text>
<text x="86.7" y="158.7">20</text>
<text x="86.7" y="161.3">21</text>
<text x="86.7" y="156.2">19</text>
<text x="20.2" y="163.8">GND</text>
<text x="20.4" y="166.4">VCC</text>
<text x="29.4" y="163.8">1</text>
<text x="29.4" y="166.4">2</text>
<text x="41.2" y="162.7" transform="rotate(-90 41.2 162.7)">R4</text>
<text x="43.7" y="163.3" transform="rotate(-90 43.7 163.3)">4.7k</text>
<text x="46.3" y="163.3" transform="rotate(-90 46.3 163.3)">4.7k</text>
<text x="48.8" y="162.7" transform="rotate(-90 48.8 162.7)">R5</text>
<text x="63.8" y="163.8">27</text>
<text x="63.8" y="166.4">28</text>
<text x="66.5" y="162.2">PB3</text>
<text x="66.5" y="164.7">PB4</text>
<text x="66.5" y="167.3">PB5</text>
<text x="81.4" y="162.2">PA11</text>
<text x="81.4" y="164.7">PA12</text>
<text x="81.4" y="167.3">PA13</text>
<text x="86.7" y="163.8">22</text>
<text x="86.7" y="166.4">23</text>
<text x="20.4" y="171.4">SDA</text>
<text x="20.6" y="168.9">SCL</text>
<text x="29.4" y="168.9">3</text>
<text x="29.4" y="171.4">4</text>
<text x="63.8" y="168.9">29</text>
<text x="63.8" y="171.4">30</text>
<text x="66.5" y="169.8">PB6</text>
<text x="66.5" y="172.3">PB7</text>
<text x="74.3" y="173.7" transform="rotate(-90 74.3 173.7)">VSS</text>
<text x="76.8" y="173.7" transform="rotate(-90 76.8 173.7)">VSS</text>
<text x="79.4" y="173.7" transform="rotate(-90 79.4 173.7)">VSS</text>
<text x="81.4" y="169.8">PA14</text>
<text x="81.4" y="172.3">PA15</text>
<text x="86.7" y="168.9">24</text>
<text x="86.7" y="171.4">25</text>
<text x="14" y="176.5">SSD1306(128*32)</text>
<text x="73.4" y="176.5" transform="rotate(-90 73.4 176.5)">16</text>
<text x="75.9" y="176.5" transform="rotate(-90 75.9 176.5)">32</text>
<text x="78.5" y="176.5" transform="rotate(-90 78.5 176.5)">33</text>
<text x="10.4" y="185.9">D</text>
<text x="32.3" y="182.5">GND</text>
<text x="74.2" y="183.8">GND</text>
<text x="285.4" y="185.9">D</text>
<text x="35" y="199.9">1</text>
<text x="85" y="199.9">2</text>
<text x="135" y="199.9">3</text>
<text x="185" y="199.9">4</text>
<text x="235" y="199.9">5</text>
<text x="285" y="199.9">6</text>
</g>
<g font-size="1.5">
<text x="245.8" y="37.6">SW_HOLD</text>
<text x="245.8" y="40.2">SW_ZERO</text>
<text x="52.4" y="47.7">R2</text>
<text x="52.4" y="42.6">R1</text>
<text x="94.7" y="54.1">USBD_N</text>
<text x="94.7" y="56.7">USBD_P</text>
<text x="191.9" y="89.7">GPIO_2</text>
<text x="191.9" y="92.2">GPIO_1</text>
<text x="127" y="101.1">Sensor_Main</text>
<text x="190.5" y="111.3">Sensor_Main</text>
<text x="191.1" y="113.8">Sensor_Sub</text>
<text x="48.5" y="134.1">NRST</text>
<text x="94.7" y="134.1">Sensor_Main</text>
<text x="94.7" y="136.7">Sensor_Sub</text>
<text x="127.6" y="136.7">Sensor_Sub</text>
<text x="94.7" y="141.8">SW_HOLD</text>
<text x="94.7" y="144.3">SW_ZERO</text>
<text x="94.7" y="149.4">GPIO_1</text>
<text x="94.7" y="146.8">GPIO_2</text>
<text x="54.1" y="162.1">SWO</text>
<text x="94.7" y="167.2">SWDIO</text>
<text x="94.7" y="162.1">USBD_N</text>
<text x="94.7" y="164.6">USBD_P</text>
</g>
<g font-size="1.4">
<text x="193.8" y="41.4">VI</text>
<text x="200.4" y="41.4">VO</text>
<text x="193.8" y="45.2">CTR</text>
<text x="198.6" y="45.2" transform="rotate(-90 198.6 45.2)">GND</text>
<text x="200.6" y="45.2">Cs</text>
<text x="150.3" y="99.4" transform="rotate(-90 150.3 99.4)">VCC</text>
<text x="150.3" y="104.6" transform="rotate(-90 150.3 104.6)">GND</text>
<text x="150.3" y="135" transform="rotate(-90 150.3 135)">VCC</text>
<text x="216.5" y="135.4">SWCLK</text>
<text x="216.5" y="132.8">SWDIO</text>
<text x="216.5" y="137.9">SWO</text>
<text x="150.3" y="140.2" transform="rotate(-90 150.3 140.2)">GND</text>
<text x="216.5" y="143">NRST</text>
<text x="94.6" y="169.6">SWCLK</text>
</g>
<text font-size="1.1" x="72" y="154.4">STM32L422KBU</text>
</svg>
